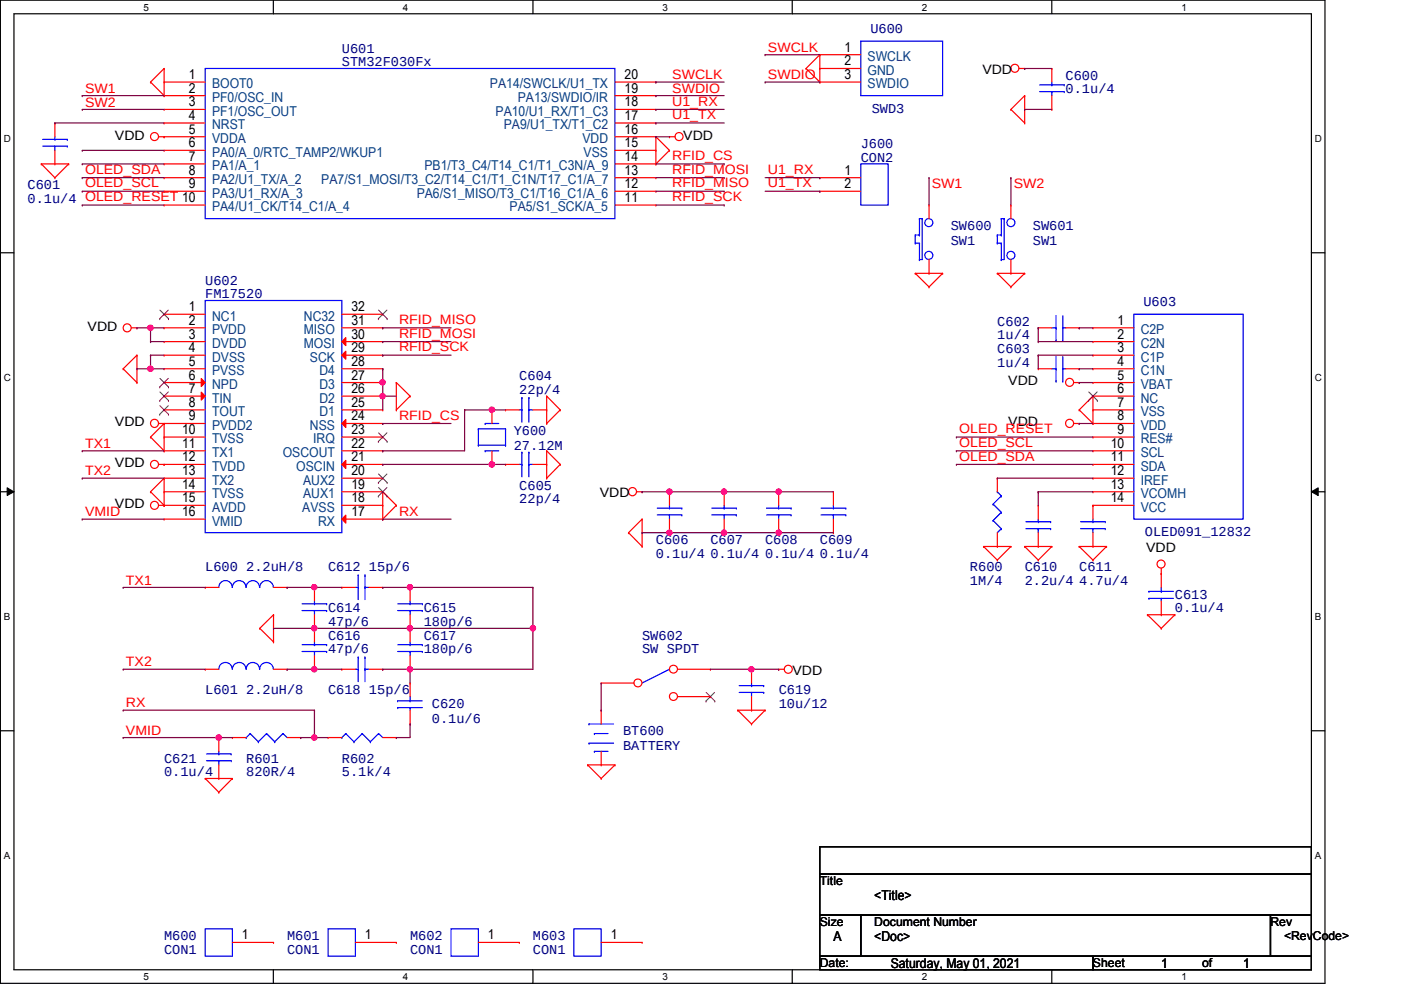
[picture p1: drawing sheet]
<svg xmlns="http://www.w3.org/2000/svg" width="297mm" height="210mm" viewBox="0 0 297 210" stroke-linecap="round" stroke-linejoin="round" font-family="sans-serif">
<path d="M.1 0h280.8v208.5h-280.8zM3 2.9h275v202.7h-275z" fill="none" stroke="#000" stroke-width=".25"/>
<g fill="#fff">
<path d="M30.4 .3h1.2v2.4h-1.2z"/>
<path d="M30.4 205.9h1.2v2.3h-1.2z"/>
</g>
<path d="M58 0v2.9M58 205.6v2.9" fill="none" stroke="#000" stroke-width=".25"/>
<g fill="#fff">
<path d="M85.4 .3h1.2v2.4h-1.2z"/>
<path d="M85.4 205.9h1.2v2.3h-1.2z"/>
</g>
<path d="M113 0v2.9M113 205.6v2.9" fill="none" stroke="#000" stroke-width=".25"/>
<g fill="#fff">
<path d="M140.5 .3h1.1v2.4h-1.1z"/>
<path d="M140.5 205.9h1.1v2.3h-1.1z"/>
</g>
<path d="M168 0v2.9M168 205.6v2.9" fill="none" stroke="#000" stroke-width=".25"/>
<g fill="#fff">
<path d="M195.4 .3h1.2v2.4h-1.2z"/>
<path d="M195.4 205.9h1.2v2.3h-1.2z"/>
</g>
<path d="M223 0v2.9M223 205.6v2.9" fill="none" stroke="#000" stroke-width=".25"/>
<g fill="#fff">
<path d="M250.5 .3h1.1v2.4h-1.1z"/>
<path d="M250.5 205.9h1.1v2.3h-1.1z"/>
<path d="M.8 28.2h1.5v2.4h-1.5z"/>
<path d="M278.8 28.2h1.4v2.4h-1.4z"/>
<path d="M.8 78.9h1.5v2.3h-1.5z"/>
<path d="M278.8 78.9h1.4v2.3h-1.4z"/>
</g>
<path d="M.1 53.6h2.9M278 53.6h2.9" fill="none" stroke="#000" stroke-width=".25"/>
<g fill="#fff">
<path d="M.8 129.6h1.4v2.3h-1.4z"/>
<path d="M278.8 129.6h1.3v2.3h-1.3z"/>
</g>
<path d="M.1 104.3h2.9M278 104.3h2.9" fill="none" stroke="#000" stroke-width=".25"/>
<path d="M1.5 103.4l1.5 .9-1.5 .8zM278 104.3l1.5-.9v1.7z" fill="#000"/>
<path d="M1.5 103.4l1.5 .9-1.5 .8zM278 104.3l1.5-.9v1.7z" fill="none" stroke="#000" stroke-width=".21"/>
<g fill="#fff">
<path d="M.8 180.3h1.4v2.3h-1.4z"/>
<path d="M278.8 180.3h1.3v2.3h-1.3z"/>
</g>
<path d="M.1 154.9h2.9M278 154.9h2.9M173.8 179.5h104.2v5.8h-104.2zM173.8 185.3h104.2v8.7h-104.2zM173.8 194h8.7v8.7h-8.7zM182.5 194h86.9v8.7h-86.9zM269.4 194h8.6v8.7h-8.6zM173.8 202.7h57.9v2.9h-57.9zM231.7 202.7h46.3v2.9h-46.3z" fill="none" stroke="#000" stroke-width=".25"/>
<g fill="none" stroke="#f00" stroke-width=".25">
<path d="M31.9 17.4h.1M31.9 17.4l2.9 2.9M34.8 14.5h.1M34.8 17.4h.1M34.8 14.5l-2.9 2.9M34.8 14.5v5.8M34.8 17.4h8.7M130.4 17.4h8.7M139.1 17.4h.1M170.9 14.5h.1M170.9 14.5l2.9 2.9M173.8 17.4h.1"/>
<path d="M173.8 11.6h.1M173.8 14.5h.1M173.8 14.5h8.7M173.8 11.6v5.8M173.8 11.6l-2.9 2.9M173.8 11.6h8.7M173.8 17.4h8.7M216.1 14.5h1.2M217.3 14.5h.1M8.8 34.8h.1M8.8 34.8h5.8M8.8 34.8l2.8 2.9"/>
<path d="M11.6 37.7h.1M14.6 34.8h.1M14.6 34.8l-3 2.9M33.7 29h9.8M34.8 29h.1M34.8 20.3h.1M34.8 23.2h.1M34.8 26.1h.1M34.8 31.9h.1M34.8 34.8h.1M34.8 37.7h.1M34.8 34.8h8.7"/>
<path d="M34.8 37.7h8.7M34.8 20.3h8.7M34.8 23.2h8.7M34.8 26.1h8.7M34.8 31.9h8.7M130.4 34.8h8.7M130.4 29h8.7M130.4 37.7h8.7M130.4 20.3h8.7M130.4 23.2h8.7M130.4 26.1h8.7M130.4 31.9h8.7"/>
<path d="M139.1 29h.1M139.1 34.8h.1M139.1 37.7h.1M139.1 31.9h.1M139.1 26.1h.1M139.1 23.2h.1M139.1 20.3h.1M139.1 29v5.8M139.1 29l2.8 2.9M141.9 31.9h.1M141.9 29h.1M141.9 29h1.2"/>
<path d="M141.9 31.9l-2.8 2.9M173.8 37.7h.1M173.8 37.7h8.7M214.3 23.2h.1M214.3 23.2l3 2.9M217.3 26.1h.1M217.3 20.3h.1M217.3 20.3v5.8M217.3 20.3l-3 2.9M34.8 40.6h.1M34.8 43.5h.1M34.8 40.6h8.7"/>
<path d="M34.8 43.5h8.7M130.4 40.6h8.7M130.4 43.5h8.7M139.1 43.5h.1M139.1 40.6h.1M173.8 40.6h.1M173.8 40.6h8.7M194.1 58h.1M194.1 58h5.8M194.1 58l2.9 2.8M197 58h.1M197 43.5h.1"/>
<path d="M197 43.5v2.9M197 55v3M199.9 58h.1M199.9 58l-2.9 2.8M211.5 58h.1M211.5 58h5.8M211.5 58l2.8 2.8M214.3 58h.1M214.3 43.5h.1M214.3 43.5v2.9M214.3 55v3M217.3 58h.1"/>
<path d="M217.3 58l-3 2.8M26.1 78.2h.1M26.1 78.2l2.9 2.9M27.9 69.5h1.1M29 75.3h.1M29 69.5h.1M29 75.3v5.8M29 75.3l-2.9 2.9M34.8 66.6h.1M34.8 69.5h.1M34.8 72.4h.1M34.8 75.3h.1"/>
<path d="M34.8 78.2h.1M34.8 69.5h8.7M34.8 72.4h8.7M34.8 75.3h8.7M34.8 78.2h8.7M34.8 66.6h8.7M197 60.8h.1M214.3 60.8h.1M220.1 69.5h.1M220.1 78.2h.1M220.1 69.5h2.9M220.1 78.2h2.9"/>
<path d="M225.9 69.5h2.9M225.9 78.2h2.9M228.8 69.5h.1M228.8 78.2h.1M231.7 69.5h.1M231.7 72.4h.1M231.7 75.3h.1M231.7 78.2h.1M231.7 69.5h8.7M231.7 72.4h8.7M231.7 75.3h8.7M231.7 78.2h8.7"/>
<path d="M29 81.1h.1M31.9 92.7h.1M31.9 92.7l2.9 2.9M33.7 89.8h1.1M33.7 98.5h1.1M34.8 95.6h.1M34.8 89.8h.1M34.8 98.5h.1M34.8 89.8v5.8M34.8 89.8l-2.9 2.9M84 81.1h.1M84 86.9h.1"/>
<path d="M84 81.1v5.8M84 81.1l2.9 2.9M86.9 84h.1M86.9 84l-2.9 2.9M107.2 86.9h.1M107.2 98.5h.1M107.2 98.5h2.9M107.2 86.9h2.9M113 98.5h2.9M113 86.9h2.9M115.9 95.6h.1M115.9 84h.1"/>
<path d="M115.9 89.8h.1M115.9 86.9h.1M115.9 98.5h.1M115.9 84v5.8M115.9 95.6v5.8M115.9 95.6l2.9 2.9M115.9 84l2.9 2.9M118.8 98.5h.1M118.8 86.9h.1M118.8 98.5l-2.9 2.9M118.8 86.9l-2.9 2.9M227.7 89.8h1.1"/>
<path d="M227.7 81.1h1.1M228.8 89.8h.1M228.8 81.1h.1M228.8 86.9h.1M228.8 86.9l2.9 2.9M231.7 84h.1M231.7 89.8h.1M231.7 81.1h.1M231.7 86.9h.1M231.7 92.7h.1M231.7 95.6h.1M231.7 98.5h.1"/>
<path d="M231.7 89.8h8.7M231.7 81.1h8.7M231.7 84v5.8M231.7 84l-2.9 2.9M231.7 98.5h8.7M231.7 84h8.7M231.7 86.9h8.7M231.7 92.7h8.7M231.7 95.6h8.7M31.9 104.3h.1M31.9 104.3l2.9 2.8M33.7 107.1h1.1"/>
<path d="M34.8 107.1h.1M34.8 101.4h.1M34.8 101.4v5.7M34.8 101.4l-2.9 2.9M81.1 104.3h.1M81.1 110.1h.1M81.1 104.3v5.8M81.1 104.3l2.9 2.8M84 107.1h.1M84 107.1l-2.9 3M115.9 101.4h.1M133.3 112.9h.1"/>
<path d="M133.3 112.9l2.8 3M135 104.3h1.1M136.1 104.3h.1M136.1 115.9h.1M136.1 110.1h.1M136.1 110.1v5.8M136.1 110.1l-2.8 2.8M165.1 104.3h.1M165.1 112.9h.1M165.1 104.3v2.8M165.1 110.1v2.8M208.5 115.9h.1"/>
<path d="M208.5 115.9h5.8M208.5 115.9l3 2.8M211.5 118.7h.1M211.5 115.9h.1M211.5 101.4h.1M211.5 101.4v2.9M211.5 112.9v3M214.3 115.9h.1M214.3 115.9l-2.8 2.8M217.3 115.9h.1M217.3 115.9h5.7M217.3 115.9l2.8 2.8"/>
<path d="M220.1 118.7h.1M220.1 107.1h.1M220.1 115.9h.1M220.1 107.1v3M220.1 112.9v3M223 115.9h.1M223 115.9l-2.9 2.8M228.8 115.9h.1M228.8 115.9h5.8M228.8 115.9l2.9 2.8M231.7 118.7h.1M231.7 107.1h.1"/>
<path d="M231.7 115.9h.1M231.7 101.4h.1M231.7 104.3h.1M231.7 107.1v3M231.7 112.9v3M231.7 107.1h8.7M231.7 104.3h8.7M231.7 101.4h8.7M234.6 115.9h.1M234.6 115.9l-2.9 2.8M43.5 124.5h.1M43.5 124.5h2.9"/>
<path d="M55.1 133.2h.1M55.1 133.2l2.9 2.9M58 136.1h.1M58 130.3h.1M58 130.3v5.8M58 130.3l-2.9 2.9M58 124.5h2.9M60.9 124.5h.1M66.7 133.2h.1M66.7 133.2v2.9M66.7 139v2.9M72.5 124.5h.1"/>
<path d="M72.5 124.5h2.8M78.2 124.5h2.9M81.1 124.5h.1M243.3 130.3h.1M243.3 130.3h5.8M243.3 130.3l2.9 2.9M246.2 133.2h.1M246.2 121.6h.1M246.2 120.5v1.1M249.1 130.3h.1M249.1 130.3l-2.9 2.9M43.5 141.9h.1"/>
<path d="M43.5 141.9h2.9M49.3 156.4h.1M49.3 156.4h2.9M58 141.9h2.9M60.9 141.9h.1M60.9 156.4h2.9M63.8 156.4h.1M66.7 141.9h.1M72.5 141.9h.1M72.5 141.9h2.8M78.2 141.9h2.9M81.1 141.9h.1"/>
<path d="M156.4 150.6h.1M156.4 150.6h5.8M156.4 150.6l2.9 2.9M159.3 153.5h.1M162.2 150.6h.1M162.2 150.6l-2.9 2.9M165.1 141.9h.1M165.1 141.9h1.2M43.5 165.1h.1M43.5 165.1h5.8M43.5 165.1l2.9 2.9M46.4 168h.1"/>
<path d="M49.3 165.1h.1M49.3 165.1l-2.9 2.9M124.6 162.2h.1M124.6 162.2h5.8M124.6 162.2l2.9 2.9M127.5 165.1h.1M130.4 162.2h.1M130.4 162.2l-2.9 2.9M75.3 199.8h8.7M84 199.8h.1"/>
<circle cx="215.2" cy="14.5" r=".85"/>
<circle cx="32.8" cy="29" r=".85"/>
<circle cx="144" cy="29" r=".85"/>
<circle cx="27" cy="69.5" r=".85"/>
<circle cx="32.8" cy="89.8" r=".86"/>
<circle cx="32.8" cy="98.5" r=".85"/>
<circle cx="226.8" cy="89.8" r=".86"/>
<circle cx="226.8" cy="81.1" r=".85"/>
<circle cx="32.8" cy="107.1" r=".85"/>
<circle cx="134.1" cy="104.2" r=".86"/>
<circle cx="246.2" cy="119.6" r=".85"/>
<circle cx="167.1" cy="141.9" r=".85"/>
</g>
<g fill="none" stroke="#00f" stroke-width=".25">
<path d="M43.5 14.5h86.9v31.9h-86.9zM182.5 8.7h17.4v11.6h-17.4zM182.5 34.8h5.8v8.7h-5.8zM194.1 49.8h.1M194.1 51.6h.1M194.1 49.8h.8M194.1 49.8v1.8M194.1 51.6h.8M194.9 46.4h.1M194.9 49.8h.1M194.9 51.6h.1M194.9 55h.1"/>
<path d="M194.9 46.4h.6M194.9 46.4v3.4M194.9 51.6v3.4M195.5 46.4h.1M195.5 46.4v8.6h-.6M211.5 49.8h.1M211.5 51.6h.1M211.5 49.8h.8M211.5 51.6h.8M211.5 49.8v1.8M212.3 46.4h.1M212.3 49.8h.1"/>
<path d="M212.3 51.6h.1M212.3 55h.1M212.3 46.4h.6M212.3 46.4v3.4M212.3 51.6v3.4M212.9 46.4h.1M212.9 46.4v8.6h-.6M43.5 63.7h29v49.2h-29zM223 69.5h.9M223 78.2h.9M223.9 72.1h.1M223.9 69.5h.1"/>
<path d="M223.9 78.2h.1M223.9 66.9v5.2M223.9 75.6v5.2M225.3 69.5h.1M225.3 72.1h.1M225.3 78.2h.1M225.3 69.5h.6M225.3 66.9v5.2M225.3 75.6v5.2M225.3 78.2h.6M240.4 66.6h23.2v43.5h-23.2zM110.1 86.9h.6"/>
<path d="M110.1 98.5h.6M110.7 86.9h.1M110.7 84.3h.1M110.7 98.5h.1M110.7 95.9h.1M110.7 84.3v5.2M110.7 95.9v5.2M112.1 84.3h.1M112.1 86.9h.1M112.1 95.9h.1M112.1 98.5h.1M112.1 86.9h.9"/>
<path d="M112.1 84.3v5.2M112.1 95.9v5.2M112.1 98.5h.9M223.9 80.8h.1M225.3 80.8h.1M162.5 109.2h5.2M162.5 107.7h5.2M165.1 107.7h.1M165.1 109.2h.1M165.1 107.1v.6M165.1 109.2v.9M167.7 109.2h.1"/>
<path d="M167.7 107.7h.1M210.6 110.4h.1M210.6 106.9h.1M210.6 110.4l1.7 1.7M210.6 106.9l1.7 1.7M211.5 104.3h.1M211.5 104.3l.8 .9M212.3 112.1h.1M212.3 108.6h.1M212.3 105.2h.1M212.3 112.1l-.8 .8M212.3 108.6l-1.7 1.8"/>
<path d="M212.3 105.2l-1.7 1.7M217.5 112.1h5.3M217.5 110.6h5.3M220.1 110.6h.1M220.1 112.1h.1M220.1 110.1v.5M220.1 112.1v.8M222.8 112.1h.1M222.8 110.6h.1M229.1 112.1h5.2M229.1 110.6h5.2M231.7 110.6h.1"/>
<path d="M231.7 112.1h.1M231.7 110.1v.5M231.7 112.1v.8M234.3 112.1h.1M234.3 110.6h.1M46.4 124.5a1.42 1.42 0 0 1 1.4-1.4 1.42 1.42 0 0 1 1.4 1.4M49.3 124.5a1.44 1.44 0 0 1 1.4-1.4 1.44 1.44 0 0 1 1.5 1.4M52.2 124.5a1.42 1.42 0 0 1 1.4-1.4 1.42 1.42 0 0 1 1.4 1.4M55.1 124.5a1.44 1.44 0 0 1 1.4-1.4 1.44 1.44 0 0 1 1.5 1.4M64 138.1h5.3M64 136.7h5.3M66.7 136.7h.1"/>
<path d="M66.7 138.1h.1M66.7 136.1v.6M66.7 138.1v.9M69.3 138.1h.1M69.3 136.7h.1M75.3 124.5h.6M75.9 124.5h.1M75.9 121.9h.1M75.9 139.3h.1M75.9 121.9v5.2M75.9 139.3v5.2M77.4 121.9h.1"/>
<path d="M77.4 124.5h.1M77.4 139.3h.1M77.4 124.5h.8M77.4 121.9v5.2M77.4 139.3v5.2M46.4 141.9a1.42 1.42 0 0 1 1.4-1.4 1.42 1.42 0 0 1 1.4 1.4M49.3 141.9a1.44 1.44 0 0 1 1.4-1.4 1.44 1.44 0 0 1 1.5 1.4M52.2 141.9a1.42 1.42 0 0 1 1.4-1.4 1.42 1.42 0 0 1 1.4 1.4M52.2 156.4h.1M53 155.5h.1M53 155.5l1.8 1.8M53 155.5l-.8 .9"/>
<path d="M54.8 157.3h.1M55.1 141.9a1.44 1.44 0 0 1 1.4-1.4 1.44 1.44 0 0 1 1.5 1.4M56.5 155.5h.1M56.5 155.5l1.7 1.8M56.5 155.5l-1.7 1.8M58.2 157.3h.1M60 155.5h.1M60 155.5l.9 .9M60 155.5l-1.8 1.8M75.3 141.9h.6M75.9 141.9h.1M77.4 141.9h.1"/>
<path d="M77.4 141.9h.8M69.6 196.9h5.7v5.8h-5.7z"/>
<circle cx="196.9" cy="54.1" r=".85"/>
<circle cx="196.9" cy="47.2" r=".85"/>
<circle cx="214.3" cy="47.2" r=".85"/>
<circle cx="214.3" cy="54.1" r=".85"/>
</g>
<path d="M33.9 67.6h.1M33.9 65.7l1.8 1.9M35.7 65.7l-1.8 1.9M35.7 67.6h.1M230.8 84.9h.1M230.8 83.1l1.9 1.8M232.6 83.1l-1.8 1.8M232.7 84.9h.1" fill="none" stroke="#7f3f00" stroke-width=".21"/>
<path d="M42.7 80.3l.8 .8-.8 .9z" fill="#f00"/>
<path d="M34.8 81.1h.1M34.8 81.1h8.7M42.7 80.3l.8 .8-.8 .9z" fill="none" stroke="#f00" stroke-width=".25"/>
<path d="M33.9 82h.1M33.9 80.2l1.8 1.8M35.7 80.2l-1.8 1.8M35.7 82h.1" fill="none" stroke="#7f3f00" stroke-width=".21"/>
<path d="M42.7 83.1l.8 .9-.8 .8z" fill="#f00"/>
<g fill="none" stroke="#f00" stroke-width=".25">
<path d="M34.8 84h.1M34.8 86.9h.1M34.8 89.8h.1M34.8 92.7h.1M34.8 95.6h.1M34.8 98.5h.1M34.8 84h8.7M34.8 86.9h8.7M34.8 89.8h8.7M34.8 92.7h8.7M34.8 95.6h8.7M34.8 98.5h8.7"/>
<path d="M42.7 83.1l.8 .9-.8 .8zM34.8 101.4h.1M34.8 104.3h.1M34.8 107.1h.1M34.8 110.1h.1M34.8 101.4h8.7M34.8 104.3h8.7M34.8 107.1h8.7M34.8 110.1h8.7"/>
</g>
<path d="M33.9 84.9h.1M33.9 87.8h.1M33.9 83.1l1.8 1.8M33.9 86l1.8 1.8M35.7 83.1l-1.8 1.8M35.7 86l-1.8 1.8M35.7 84.9h.1M35.7 87.8h.1" fill="none" stroke="#7f3f00" stroke-width=".21"/>
<path d="M72.5 110.1l.8-.9v1.7z" fill="#f00"/>
<path d="M72.5 110.1l.8-.9v1.7zM72.5 110.1h8.6M72.5 107.1h8.6M72.5 104.3h8.6M72.5 101.4h8.6M81.1 110.1h.1M81.1 107.1h.1M81.1 104.3h.1M81.1 101.4h.1" fill="none" stroke="#f00" stroke-width=".25"/>
<path d="M80.2 105.2h.1M80.2 102.3h.1M80.3 103.4l1.8 1.8M80.3 100.5l1.8 1.8M82 103.4l-1.8 1.8M82 100.5l-1.8 1.8M82.1 105.2h.1M82.1 102.3h.1" fill="none" stroke="#7f3f00" stroke-width=".21"/>
<path d="M72.5 98.5l.8-.9v1.7z" fill="#f00"/>
<path d="M72.5 98.5l.8-.9v1.7zM72.5 98.5h8.6M72.5 95.6h8.6M72.5 92.7h8.6M81.1 98.5h.1M81.1 95.6h.1M81.1 92.7h.1" fill="none" stroke="#f00" stroke-width=".25"/>
<path d="M80.2 93.6h.1M80.3 91.8l1.8 1.8M82 91.8l-1.8 1.8M82.1 93.6h.1" fill="none" stroke="#7f3f00" stroke-width=".21"/>
<path d="M72.5 89.8l.8-.9v1.7z" fill="#f00"/>
<path d="M72.5 78.2h8.6M81.1 78.2h.1M72.5 89.8l.8-.9v1.7zM72.5 89.8h8.6M72.5 86.9h8.6M72.5 84h8.6M72.5 81.1h8.6M81.1 89.8h.1M81.1 86.9h.1M81.1 84h.1M81.1 81.1h.1" fill="none" stroke="#f00" stroke-width=".25"/>
<path d="M72.5 75.3l.8-.8v1.7z" fill="#f00"/>
<path d="M72.5 75.3l.8-.8v1.7zM72.5 75.3h8.6M81.1 75.3h.1" fill="none" stroke="#f00" stroke-width=".25"/>
<path d="M72.5 72.4l.8-.8v1.7z" fill="#f00"/>
<g fill="none" stroke="#f00" stroke-width=".25">
<path d="M223 14.5h.1M223 14.5v2.9M11.6 26.1h.1M11.6 34.8h.1M11.6 26.1v2.9M11.6 31.9v2.9M223 23.2h.1M223 20.3v2.9M72.5 72.4l.8-.8v1.7zM72.5 72.4h8.6M72.5 69.5h8.6M72.5 66.6h8.6"/>
<path d="M81.1 72.4h.1M81.1 69.5h.1M81.1 66.6h.1M104.3 86.9h.1M104.3 98.5h.1M104.3 86.9v2.9M104.3 95.6v2.9M141.9 104.3h.1M141.9 112.9h.1M141.9 104.3v2.8M141.9 110.1v2.8M153.5 104.3h.1"/>
<path d="M153.5 112.9h.1M153.5 104.3v2.8M153.5 110.1v2.8M176.7 104.3h.1M176.7 112.9h.1M176.7 104.3v2.8M176.7 110.1v2.8M86.9 133.2h.1M86.9 124.5h.1M86.9 124.5v2.9M86.9 130.3v5.8M86.9 139v2.9"/>
<path d="M246.2 130.3h.1M246.2 121.6h.1M246.2 121.6v2.9M246.2 127.4v2.9M46.4 156.4h.1M46.4 156.4v2.9M69.6 156.4h.1M69.6 156.4h2.9M81.1 156.4h2.9M84 156.4h.1M86.9 141.9h.1M86.9 153.5h.1"/>
<path d="M86.9 144.8h.1M86.9 144.8v2.9M86.9 150.6v2.9M127.5 150.6h.1M127.5 150.6v2.9M127.5 159.3v2.9M159.3 141.9h.1M159.3 150.6h.1M159.3 141.9v2.9M159.3 147.7v2.9M46.4 165.1h.1M46.4 162.2v2.9"/>
<path d="M127.5 162.2h.1M49.3 199.8h8.7M58 199.8h.1M127.5 199.8h8.6M136.1 199.8h.1"/>
</g>
<path d="M80.2 67.6h.1M80.3 65.7l1.8 1.9M82 65.7l-1.8 1.9M82.1 67.6h.1" fill="none" stroke="#7f3f00" stroke-width=".21"/>
<g fill="none" stroke="#00f" stroke-width=".25">
<path d="M220.4 19.4h5.2M220.4 18h5.2M223 18h.1M223 19.4h.1M223 17.4v.6M223 19.4v.9M225.6 19.4h.1M225.6 18h.1M9.1 31h5.2M9.1 29.5h5.2M11.6 29.5h.1M11.6 31h.1"/>
<path d="M11.6 29v.5M11.6 31v.9M14.3 31h.1M14.3 29.5h.1M101.4 90.9h.1M101.4 94.4h.1M101.4 90.9h5.8M101.4 90.9v3.5M101.4 94.4h5.8M102.9 89.8h.1M102.9 95.6h.1M102.9 89.8h2.8"/>
<path d="M102.9 95.6h2.8M107.2 94.4h.1M107.2 90.9h.1M107.2 90.9v3.5M139.4 109.2h5.2M139.4 107.7h5.2M141.9 107.7h.1M141.9 109.2h.1M141.9 107.1v.6M141.9 109.2v.9M144.6 109.2h.1M144.6 107.7h.1"/>
<path d="M150.9 109.2h5.2M150.9 107.7h5.2M153.5 107.7h.1M153.5 109.2h.1M153.5 107.1v.6M153.5 109.2v.9M156.1 109.2h.1M156.1 107.7h.1M174.1 109.2h5.2M174.1 107.7h5.2M176.7 107.7h.1M176.7 109.2h.1"/>
<path d="M176.7 107.1v.6M176.7 109.2v.9M179.3 109.2h.1M179.3 107.7h.1M84.3 138.1h5.2M84.3 136.7h5.2M84.3 129.5h5.2M84.3 128h5.2M86.9 136.7h.1M86.9 138.1h.1M86.9 128h.1M86.9 129.5h.1"/>
<path d="M86.9 127.4v.6M86.9 129.5v.8M86.9 136.1v.6M86.9 138.1v.9M89.5 138.1h.1M89.5 136.7h.1M89.5 129.5h.1M89.5 128h.1M243.6 125.4h.1M243.6 126.9h.1M243.6 125.4h5.2M243.6 126.9h5.2"/>
<path d="M246.2 126.9h.1M246.2 125.4h.1M246.2 124.5v.9M246.2 126.9v.5M43.8 159.9h5.2M46.4 159.9h.1M46.4 159.3v.6M49 159.9h.1M72.5 156.4h.1M73.3 155.5h.1M73.3 155.5l1.8 1.8M73.3 155.5l-.8 .9"/>
<path d="M75.1 157.3h.1M76.8 155.5h.1M76.8 155.5l1.7 1.8M76.8 155.5l-1.7 1.8M78.5 157.3h.1M80.3 155.5h.1M80.3 155.5l.8 .9M80.3 155.5l-1.8 1.8M84.3 148.6h.1M84.3 150h.1M84.3 148.6h5.2M84.3 150h5.2"/>
<path d="M86.9 150h.1M86.9 148.6h.1M86.9 147.7v.9M86.9 150v.6M124.9 153.5h.1M124.9 157.6h.1M124.9 153.5h5.2M124.9 157.6h5.2M126 159.3h.1M126 155.5h.1M126 159.3h2.9M126 155.5h2.9"/>
<path d="M141.9 141.9h.1M141.9 141.9l-5.8 2.9M156.7 146.8h5.2M156.7 145.4h5.2M159.3 145.4h.1M159.3 146.8h.1M159.3 144.8v.6M159.3 146.8v.9M161.9 146.8h.1M161.9 145.4h.1M43.8 161.3h5.2M46.4 161.3h.1"/>
<path d="M46.4 161.3v.9M49 161.3h.1M43.5 196.9h5.8v5.8h-5.8zM121.7 196.9h5.8v5.8h-5.8z"/>
</g>
<circle cx="135.3" cy="144.8" r=".84" fill="#fff"/>
<g fill="none" stroke="#f00" stroke-width=".25">
<path d="M127.5 144.8h.1M127.5 144.8h6.9"/>
<circle cx="135.3" cy="144.8" r=".84"/>
</g>
<circle cx="142.8" cy="141.9" r=".84" fill="#fff"/>
<g fill="none" stroke="#f00" stroke-width=".25">
<path d="M143.7 141.9h6.9M150.6 141.9h.1"/>
<circle cx="142.8" cy="141.9" r=".84"/>
</g>
<circle cx="142.8" cy="147.7" r=".84" fill="#fff"/>
<g fill="none" stroke="#f00" stroke-width=".25">
<path d="M66.7 124.5h.1M66.7 133.2h.1M66.7 124.5v2.9M66.7 130.3v2.9M143.7 147.7h6.9M150.6 147.7h.1M101.4 199.8h8.7M110.1 199.8h.1"/>
<circle cx="142.8" cy="147.7" r=".84"/>
</g>
<path d="M149.7 148.6h.1M149.7 146.8l1.8 1.8M151.5 146.8l-1.8 1.8M151.5 148.6h.1" fill="none" stroke="#7f3f00" stroke-width=".21"/>
<path d="M64 129.5h5.3M64 128h5.3M66.7 128h.1M66.7 129.5h.1M66.7 127.4v.6M66.7 129.5v.8M69.3 129.5h.1M69.3 128h.1M95.6 196.9h5.8v5.8h-5.8z" fill="none" stroke="#00f" stroke-width=".25"/>
<g fill="none" stroke="#7f003f" stroke-width=".25">
<path d="M162.2 11.6h.1M162.2 17.4h.1M162.2 11.6h11.6M162.2 17.4h11.6M217.3 14.5h.1M217.3 14.5h5.7M11.6 26.1h.1M11.6 26.1h23.2M197 37.7h.1M197 37.7v5.8M214.3 37.7h.1M214.3 37.7v5.8"/>
<path d="M217.3 23.2h.1M217.3 23.2h5.7M29 69.5h.1M29 69.5h2.9M220.1 72.4h.1M220.1 75.3h.1M220.1 69.5h.1M220.1 72.4h11.6M220.1 75.3h11.6M220.1 69.5v2.9M220.1 75.3v2.9M228.8 69.5h.1"/>
<path d="M228.8 78.2h.1M228.8 69.5h2.9M228.8 78.2h2.9M202.8 95.6h.1M202.8 92.7h.1M202.8 98.5h.1M202.8 95.6h28.9M202.8 92.7h28.9M202.8 98.5h28.9M228.8 89.8h.1M228.8 81.1h.1M228.8 89.8h2.9"/>
<path d="M228.8 81.1h2.9M211.5 101.4h.1M211.5 101.4h20.2M220.1 104.3h.1M220.1 104.3h11.6M220.1 104.3v2.8"/>
</g>
<circle cx="31.9" cy="69.5" r=".56" fill="#f0f"/>
<circle cx="31.9" cy="69.5" r=".56" fill="none" stroke="#f0f" stroke-width=".25"/>
<g fill="none" stroke="#7f003f" stroke-width=".25">
<path d="M139.1 17.4h.1M139.1 17.4h14.4M17.4 37.7h.1M17.4 37.7h17.4M139.1 20.3h.1M139.1 26.1h.1M139.1 23.2h.1M139.1 29h.1M139.1 20.3h14.4M139.1 26.1h14.4M139.1 23.2h14.4M139.1 29h2.8"/>
<path d="M139.1 37.7h14.4M139.1 34.8h14.4M153.5 37.7h.1M153.5 34.8h.1M17.4 40.6h.1M17.4 43.5h.1M17.4 40.6h17.4M17.4 43.5h17.4M139.1 40.6h14.4M139.1 43.5h14.4M153.5 40.6h.1M153.5 43.5h.1"/>
<path d="M29 78.2h.1M29 78.2h5.8M31.9 75.3h.1M31.9 78.2h.1M31.9 75.3v2.9M81.1 69.5h.1M81.1 72.4h.1M81.1 75.3h.1M81.1 69.5h14.5M81.1 72.4h14.5M81.1 75.3h14.5M17.4 95.6h.1"/>
<path d="M17.4 95.6h17.4M81.1 89.8h.1M81.1 95.6h.1M81.1 98.5h.1M81.1 95.6h17.4M81.1 89.8h14.5M81.1 98.5h23.2M17.4 101.4h.1M17.4 110.1h.1M17.4 101.4h17.4M17.4 110.1h17.4M81.1 110.1h.1"/>
<path d="M81.1 110.1h14.5"/>
</g>
<circle cx="31.9" cy="78.2" r=".56" fill="#f0f"/>
<circle cx="31.9" cy="78.2" r=".56" fill="none" stroke="#f0f" stroke-width=".25"/>
<path d="M31.9 75.3h.1M31.9 75.3h2.9M81.1 84h.1M81.1 84h2.9" fill="none" stroke="#7f003f" stroke-width=".25"/>
<circle cx="81.1" cy="84" r=".56" fill="#f0f"/>
<circle cx="81.1" cy="84" r=".56" fill="none" stroke="#f0f" stroke-width=".25"/>
<path d="M81.1 78.2h.1M81.1 78.2v2.9" fill="none" stroke="#7f003f" stroke-width=".25"/>
<circle cx="81.1" cy="81.1" r=".56" fill="#f0f"/>
<circle cx="81.1" cy="81.1" r=".56" fill="none" stroke="#f0f" stroke-width=".25"/>
<path d="M81.1 81.1h.1M81.1 84h.1M81.1 81.1v5.8M98.5 86.9h.1M98.5 86.9v8.7M98.5 86.9h5.8" fill="none" stroke="#7f003f" stroke-width=".25"/>
<circle cx="104.3" cy="86.9" r=".56" fill="#f0f"/>
<circle cx="104.3" cy="86.9" r=".56" fill="none" stroke="#f0f" stroke-width=".25"/>
<path d="M104.3 86.9h.1M104.3 98.5h.1M104.3 86.9h2.9M104.3 98.5h2.9" fill="none" stroke="#7f003f" stroke-width=".25"/>
<circle cx="104.3" cy="98.5" r=".56" fill="#f0f"/>
<circle cx="104.3" cy="98.5" r=".56" fill="none" stroke="#f0f" stroke-width=".25"/>
<path d="M31.9 69.5h.1M31.9 72.4h.1M31.9 69.5v2.9M31.9 69.5h2.9M31.9 72.4h2.9M136.1 104.3h.1M136.1 112.9h.1M136.1 104.3h17.4M136.1 112.9h5.8M141.9 104.3h.1" fill="none" stroke="#7f003f" stroke-width=".25"/>
<circle cx="153.5" cy="104.2" r=".56" fill="#f0f"/>
<circle cx="153.5" cy="104.2" r=".56" fill="none" stroke="#f0f" stroke-width=".25"/>
<circle cx="141.9" cy="104.2" r=".56" fill="#f0f"/>
<circle cx="141.9" cy="104.2" r=".56" fill="none" stroke="#f0f" stroke-width=".25"/>
<path d="M141.9 112.9h.1M141.9 112.9h11.6" fill="none" stroke="#7f003f" stroke-width=".25"/>
<circle cx="153.5" cy="112.9" r=".56" fill="#f0f"/>
<circle cx="153.5" cy="112.9" r=".56" fill="none" stroke="#f0f" stroke-width=".25"/>
<circle cx="141.9" cy="112.9" r=".56" fill="#f0f"/>
<circle cx="141.9" cy="112.9" r=".56" fill="none" stroke="#f0f" stroke-width=".25"/>
<path d="M153.5 104.3h.1M153.5 104.3h11.6" fill="none" stroke="#7f003f" stroke-width=".25"/>
<circle cx="165.1" cy="104.2" r=".56" fill="#f0f"/>
<circle cx="165.1" cy="104.2" r=".56" fill="none" stroke="#f0f" stroke-width=".25"/>
<path d="M153.5 112.9h.1M153.5 112.9h23.2M165.1 104.3h.1M165.1 112.9h.1M165.1 104.3h11.6" fill="none" stroke="#7f003f" stroke-width=".25"/>
<circle cx="165.1" cy="112.9" r=".56" fill="#f0f"/>
<circle cx="165.1" cy="112.9" r=".56" fill="none" stroke="#f0f" stroke-width=".25"/>
<path d="M26.1 124.5h.1M26.1 124.5h17.4M26.1 141.9h.1M26.1 141.9h17.4M60.9 141.9h.1M60.9 141.9h5.8" fill="none" stroke="#7f003f" stroke-width=".25"/>
<circle cx="66.6" cy="141.9" r=".56" fill="#f0f"/>
<circle cx="66.6" cy="141.9" r=".56" fill="none" stroke="#f0f" stroke-width=".25"/>
<path d="M60.9 124.5h.1M60.9 124.5h5.8M66.7 141.9h.1M66.7 141.9h5.8" fill="none" stroke="#7f003f" stroke-width=".25"/>
<circle cx="66.6" cy="124.5" r=".56" fill="#f0f"/>
<circle cx="66.6" cy="124.5" r=".56" fill="none" stroke="#f0f" stroke-width=".25"/>
<path d="M58 133.2h.1M58 133.2h28.9M66.7 124.5h.1M66.7 133.2h.1M66.7 124.5h5.8" fill="none" stroke="#7f003f" stroke-width=".25"/>
<circle cx="86.9" cy="133.2" r=".56" fill="#f0f"/>
<circle cx="86.9" cy="133.2" r=".56" fill="none" stroke="#f0f" stroke-width=".25"/>
<circle cx="66.6" cy="133.2" r=".56" fill="#f0f"/>
<circle cx="66.6" cy="133.2" r=".56" fill="none" stroke="#f0f" stroke-width=".25"/>
<path d="M81.1 124.5h.1M81.1 124.5h31.9M86.9 124.5h.1M81.1 141.9h.1M81.1 141.9h5.8" fill="none" stroke="#7f003f" stroke-width=".25"/>
<circle cx="86.9" cy="124.5" r=".56" fill="#f0f"/>
<circle cx="86.9" cy="124.5" r=".56" fill="none" stroke="#f0f" stroke-width=".25"/>
<path d="M86.9 141.9h.1M86.9 141.9h26.1" fill="none" stroke="#7f003f" stroke-width=".25"/>
<circle cx="86.9" cy="141.9" r=".56" fill="#f0f"/>
<circle cx="86.9" cy="141.9" r=".56" fill="none" stroke="#f0f" stroke-width=".25"/>
<g fill="none" stroke="#7f003f" stroke-width=".25">
<path d="M17.4 20.3h.1M17.4 23.2h.1M17.4 31.9h.1M17.4 34.8h.1M17.4 20.3h17.4M17.4 23.2h17.4M17.4 31.9h17.4M17.4 34.8h17.4M86.9 133.2h.1M86.9 133.2h26.1M26.1 150.6h.1M26.1 156.4h.1"/>
<path d="M26.1 150.6h40.6M26.1 156.4h20.3"/>
</g>
<circle cx="46.4" cy="156.4" r=".56" fill="#f0f"/>
<circle cx="46.4" cy="156.4" r=".56" fill="none" stroke="#f0f" stroke-width=".25"/>
<path d="M46.4 156.4h.1M46.4 156.4h2.9M63.8 156.4h.1M66.7 150.6h.1M66.7 150.6v5.8h-2.9" fill="none" stroke="#7f003f" stroke-width=".25"/>
<circle cx="66.6" cy="156.4" r=".56" fill="#f0f"/>
<circle cx="66.6" cy="156.4" r=".56" fill="none" stroke="#f0f" stroke-width=".25"/>
<path d="M113 124.5h.1M113 124.5v8.7M66.7 156.4h.1M66.7 156.4h2.9M84 156.4h.1M86.9 141.9h.1M86.9 153.5h.1M86.9 153.5v2.9h-2.9M86.9 141.9v2.9" fill="none" stroke="#7f003f" stroke-width=".25"/>
<circle cx="113" cy="133.2" r=".56" fill="#f0f"/>
<circle cx="113" cy="133.2" r=".56" fill="none" stroke="#f0f" stroke-width=".25"/>
<path d="M162.2 37.7h11.6M173.8 37.7h.1M162.2 40.6h11.6M173.8 40.6h.1M113 133.2h.1M113 133.2v8.7M127.5 150.6h.1M127.5 144.8v5.8M150.6 141.9h8.7M159.3 141.9h.1" fill="none" stroke="#7f003f" stroke-width=".25"/>
<circle cx="159.3" cy="141.9" r=".56" fill="#f0f"/>
<circle cx="159.3" cy="141.9" r=".56" fill="none" stroke="#f0f" stroke-width=".25"/>
<path d="M159.3 141.9h5.8M165.1 141.9h.1" fill="none" stroke="#7f003f" stroke-width=".25"/>
<circle cx="31.9" cy="69.5" r=".56" fill="#f0f"/>
<circle cx="31.9" cy="69.5" r=".56" fill="none" stroke="#f0f" stroke-width=".25"/>
<circle cx="31.9" cy="78.2" r=".56" fill="#f0f"/>
<circle cx="31.9" cy="78.2" r=".56" fill="none" stroke="#f0f" stroke-width=".25"/>
<circle cx="81.1" cy="84" r=".56" fill="#f0f"/>
<circle cx="81.1" cy="84" r=".56" fill="none" stroke="#f0f" stroke-width=".25"/>
<circle cx="81.1" cy="81.1" r=".56" fill="#f0f"/>
<circle cx="81.1" cy="81.1" r=".56" fill="none" stroke="#f0f" stroke-width=".25"/>
<circle cx="104.3" cy="86.9" r=".56" fill="#f0f"/>
<circle cx="104.3" cy="86.9" r=".56" fill="none" stroke="#f0f" stroke-width=".25"/>
<circle cx="104.3" cy="98.5" r=".56" fill="#f0f"/>
<circle cx="104.3" cy="98.5" r=".56" fill="none" stroke="#f0f" stroke-width=".25"/>
<circle cx="153.5" cy="104.2" r=".56" fill="#f0f"/>
<circle cx="153.5" cy="104.2" r=".56" fill="none" stroke="#f0f" stroke-width=".25"/>
<circle cx="141.9" cy="104.2" r=".56" fill="#f0f"/>
<circle cx="141.9" cy="104.2" r=".56" fill="none" stroke="#f0f" stroke-width=".25"/>
<circle cx="153.5" cy="112.9" r=".56" fill="#f0f"/>
<circle cx="153.5" cy="112.9" r=".56" fill="none" stroke="#f0f" stroke-width=".25"/>
<circle cx="141.9" cy="112.9" r=".56" fill="#f0f"/>
<circle cx="141.9" cy="112.9" r=".56" fill="none" stroke="#f0f" stroke-width=".25"/>
<circle cx="165.1" cy="104.2" r=".56" fill="#f0f"/>
<circle cx="165.1" cy="104.2" r=".56" fill="none" stroke="#f0f" stroke-width=".25"/>
<circle cx="165.1" cy="112.9" r=".56" fill="#f0f"/>
<circle cx="165.1" cy="112.9" r=".56" fill="none" stroke="#f0f" stroke-width=".25"/>
<circle cx="66.6" cy="141.9" r=".56" fill="#f0f"/>
<circle cx="66.6" cy="141.9" r=".56" fill="none" stroke="#f0f" stroke-width=".25"/>
<circle cx="66.6" cy="124.5" r=".56" fill="#f0f"/>
<circle cx="66.6" cy="124.5" r=".56" fill="none" stroke="#f0f" stroke-width=".25"/>
<circle cx="86.9" cy="133.2" r=".56" fill="#f0f"/>
<circle cx="86.9" cy="133.2" r=".56" fill="none" stroke="#f0f" stroke-width=".25"/>
<circle cx="66.6" cy="133.2" r=".56" fill="#f0f"/>
<circle cx="66.6" cy="133.2" r=".56" fill="none" stroke="#f0f" stroke-width=".25"/>
<circle cx="86.9" cy="124.5" r=".56" fill="#f0f"/>
<circle cx="86.9" cy="124.5" r=".56" fill="none" stroke="#f0f" stroke-width=".25"/>
<circle cx="86.9" cy="141.9" r=".56" fill="#f0f"/>
<circle cx="86.9" cy="141.9" r=".56" fill="none" stroke="#f0f" stroke-width=".25"/>
<circle cx="46.4" cy="156.4" r=".56" fill="#f0f"/>
<circle cx="46.4" cy="156.4" r=".56" fill="none" stroke="#f0f" stroke-width=".25"/>
<circle cx="66.6" cy="156.4" r=".56" fill="#f0f"/>
<circle cx="66.6" cy="156.4" r=".56" fill="none" stroke="#f0f" stroke-width=".25"/>
<circle cx="113" cy="133.2" r=".56" fill="#f0f"/>
<circle cx="113" cy="133.2" r=".56" fill="none" stroke="#f0f" stroke-width=".25"/>
<circle cx="159.3" cy="141.9" r=".56" fill="#f0f"/>
<circle cx="159.3" cy="141.9" r=".56" fill="none" stroke="#f0f" stroke-width=".25"/>
<g font-size="2.9" fill="#00007f">
<text x="72.5" y="11.1">U601</text>
<text x="184.5" y="7.1">U600</text>
<text x="72.5" y="14">STM32F030Fx</text>
<text x="225.9" y="16.9">C600</text>
<text x="184.8" y="23.9">SWD3</text>
<text x="225.9" y="19.8">0.1u/4</text>
<text x="182.5" y="31.4">J600</text>
<text x="182.5" y="34.3">CON2</text>
<text x="5.8" y="40.1">C601</text>
<text x="5.8" y="43">0.1u/4 OLED_RESET 10</text>
<text x="201.6" y="48.8">SW600</text>
<text x="201.6" y="51.9">SW1</text>
<text x="219" y="48.8">SW601</text>
<text x="219" y="51.9">SW1</text>
<text x="43.5" y="60.4">U602</text>
<text x="43.5" y="63.2">FM17520</text>
<text x="242.4" y="65">U603</text>
<text x="211.5" y="69">C602</text>
<text x="211.5" y="71.9">1u/4</text>
<text x="211.5" y="74.8">C603</text>
<text x="211.5" y="77.7">1u/4</text>
<text x="110.1" y="80.6">C604</text>
<text x="110.1" y="83.5">22p/4</text>
<text x="108.9" y="92.2">Y600</text>
<text x="108.9" y="95.4">27.12M</text>
<text x="110.1" y="103.8">C605</text>
<text x="110.1" y="106.7">22p/4</text>
<text x="242.7" y="113.6">OLED091_12832</text>
<text x="139.1" y="115.4">C606</text>
<text x="139.1" y="118.3">0.1u/4</text>
<text x="150.6" y="115.4">C607</text>
<text x="150.6" y="118.3">0.1u/4</text>
<text x="162.2" y="115.4">C608</text>
<text x="162.2" y="118.3">0.1u/4</text>
<text x="173.8" y="115.4">C609</text>
<text x="173.8" y="118.3">0.1u/4</text>
<text x="43.5" y="121.2">L600 2.2uH/8</text>
<text x="69.6" y="121.2">C612 15p/6</text>
<text x="205.7" y="121.2">R600</text>
<text x="205.7" y="124">1M/4</text>
<text x="217.3" y="121.2">C610</text>
<text x="217.3" y="124">2.2u/4</text>
<text x="228.8" y="121.2">C611</text>
<text x="228.8" y="124">4.7u/4</text>
<text x="69.6" y="129.8">C614</text>
<text x="89.8" y="129.8">C615</text>
<text x="249.1" y="127">C613</text>
<text x="249.1" y="129.8">0.1u/4</text>
<text x="69.6" y="135.6">C616</text>
<text x="69.6" y="132.8">47p/6</text>
<text x="89.8" y="135.6">C617</text>
<text x="89.8" y="132.8">180p/6</text>
<text x="136.1" y="135.6">SW602</text>
<text x="69.6" y="138.5">47p/6</text>
<text x="89.8" y="138.5">180p/6</text>
<text x="136.1" y="138.5">SW SPDT</text>
<text x="43.5" y="147.2">L601 2.2uH/8</text>
<text x="69.6" y="147.2">C618 15p/6</text>
<text x="165.1" y="147.2">C619</text>
<text x="91.6" y="150.1">C620</text>
<text x="91.6" y="153.3">0.1u/6</text>
<text x="132.1" y="155.9">BT600</text>
<text x="165.1" y="150.1">10u/12</text>
<text x="34.8" y="161.7">C621</text>
<text x="52.2" y="161.7">R601</text>
<text x="72.5" y="161.7">R602</text>
<text x="132.1" y="159.1">BATTERY</text>
<text x="34.8" y="164.6">0.1u/4</text>
<text x="52.2" y="164.6">820R/4</text>
<text x="72.5" y="164.6">5.1k/4</text>
<text x="34.8" y="199.3">M600</text>
<text x="34.8" y="202.2">CON1</text>
<text x="60.9" y="199.3">M601</text>
<text x="60.9" y="202.2">CON1</text>
<text x="86.9" y="199.3">M602</text>
<text x="86.9" y="202.2">CON1</text>
<text x="113" y="199.3">M603</text>
<text x="113" y="202.2">CON1</text>
</g>
<g font-size="2.9" fill="#f00">
<text x="162.8" y="11">SWCLK</text>
<text x="142.5" y="16.8">SWCLK</text>
<text x="162.8" y="16.8">SWDIO</text>
<text x="18" y="19.7">SW1</text>
<text x="18" y="22.6">SW2</text>
<text x="142.5" y="19.7">SWDIO</text>
<text x="142.5" y="22.4">U1_RX</text>
<text x="142.5" y="25.3">U1_TX</text>
<text x="142.5" y="34">RFID_CS</text>
<text x="18" y="39.8">OLED_SCL</text>
<text x="18" y="36.9">OLED_SDA</text>
<text x="142.5" y="36.9">RFID_MOSI</text>
<text x="142.5" y="39.8">RFID_MISO</text>
<text x="162.8" y="39.8">U1_TX</text>
<text x="162.8" y="36.9">U1_RX</text>
<text x="197.6" y="40">SW1</text>
<text x="214.9" y="40">SW2</text>
<text x="142.5" y="42.7">RFID_SCK</text>
<text x="84.6" y="68.7">RFID_MISO</text>
<text x="84.6" y="71.6">RFID_MOSI</text>
<text x="84.6" y="74.5">RFID_SCK</text>
<text x="84.6" y="89">RFID_CS</text>
<text x="18" y="95">TX1</text>
<text x="203.4" y="94.8">OLED_SCL</text>
<text x="203.4" y="91.9">OLED_RESET</text>
<text x="18" y="100.8">TX2</text>
<text x="203.4" y="97.7">OLED_SDA</text>
<text x="18" y="109.5">VMID</text>
<text x="84.6" y="109.5">RX</text>
<text x="26.7" y="124">TX1</text>
<text x="26.7" y="141.3">TX2</text>
<text x="26.7" y="150">RX</text>
<text x="26.7" y="155.8">VMID</text>
</g>
<g font-size="2.9">
<text x="179" y="11">1</text>
<text x="40" y="16.8">1</text>
<text x="132.4" y="16.8">20</text>
<text x="179" y="13.9">2</text>
<text x="179" y="16.8">3</text>
<text x="208.3" y="15.7">VDD</text>
<text x="40" y="19.6">2</text>
<text x="40" y="22.6">3</text>
<text x="132.4" y="22.6">18</text>
<text x="132.4" y="19.6">19</text>
<text x="24.4" y="29.6">VDD</text>
<text x="40" y="25.4">4</text>
<text x="40" y="28.4">5</text>
<text x="132.4" y="28.4">16</text>
<text x="132.4" y="25.4">17</text>
<text x="144.9" y="29.6">VDD</text>
<text x="40" y="31.2">6</text>
<text x="40" y="34.1">7</text>
<text x="132.4" y="34.1">14</text>
<text x="132.4" y="31.2">15</text>
<text x="40" y="37">8</text>
<text x="40" y="39.9">9</text>
<text x="132.4" y="39.9">12</text>
<text x="132.4" y="37">13</text>
<text x="179" y="37">1</text>
<text x="179" y="39.9">2</text>
<text x="132.4" y="42.8">11</text>
<text x="40" y="66">1</text>
<text x="74.5" y="66">32</text>
<text x="18.6" y="70.1">VDD</text>
<text x="40" y="68.9">2</text>
<text x="40" y="71.8">3</text>
<text x="74.5" y="71.8">30</text>
<text x="74.5" y="68.9">31</text>
<text x="236.9" y="68.9">1</text>
<text x="236.9" y="71.8">2</text>
<text x="40" y="74.7">4</text>
<text x="40" y="77.6">5</text>
<text x="74.5" y="77.6">28</text>
<text x="74.5" y="74.7">29</text>
<text x="236.9" y="74.7">3</text>
<text x="236.9" y="77.6">4</text>
<text x="40" y="80.5">6</text>
<text x="40" y="83.4">7</text>
<text x="74.5" y="83.4">26</text>
<text x="74.5" y="80.5">27</text>
<text x="213.8" y="81.7">VDD</text>
<text x="236.9" y="80.5">5</text>
<text x="236.9" y="83.4">6</text>
<text x="40" y="86.3">8</text>
<text x="40" y="89.2">9</text>
<text x="74.5" y="89.2">24</text>
<text x="74.5" y="86.3">25</text>
<text x="236.9" y="86.3">7</text>
<text x="236.9" y="89.2">8</text>
<text x="24.4" y="90.4">VDD</text>
<text x="38.6" y="92">10</text>
<text x="38.6" y="95">11</text>
<text x="74.5" y="95">22</text>
<text x="74.5" y="92">23</text>
<text x="213.8" y="90.4">VDD</text>
<text x="235.5" y="95">10</text>
<text x="236.9" y="92">9</text>
<text x="24.4" y="99.1">VDD</text>
<text x="38.6" y="97.8">12</text>
<text x="38.6" y="100.8">13</text>
<text x="74.5" y="100.8">20</text>
<text x="74.5" y="97.8">21</text>
<text x="235.5" y="97.8">11</text>
<text x="235.5" y="100.8">12</text>
<text x="24.4" y="107.8">VDD</text>
<text x="38.6" y="103.6">14</text>
<text x="38.6" y="106.5">15</text>
<text x="74.5" y="106.5">18</text>
<text x="74.5" y="103.6">19</text>
<text x="127.2" y="105.5">VDD</text>
<text x="235.5" y="103.6">13</text>
<text x="235.5" y="106.5">14</text>
<text x="38.6" y="109.4">16</text>
<text x="74.5" y="109.4">17</text>
<text x="243" y="117">VDD</text>
<text x="168" y="143.1">VDD</text>
<text x="185.4" y="190.8">&lt;Title&gt;</text>
<text x="51.3" y="199.2">1</text>
<text x="77.4" y="199.2">1</text>
<text x="103.5" y="199.2">1</text>
<text x="129.5" y="199.2">1</text>
<text x="176.7" y="199.5">A</text>
<text x="185.4" y="199.5">&lt;Doc&gt;</text>
<text x="188.8" y="205.3">Saturday, May 01, 2021</text>
<text x="246.2" y="205.3">1</text>
<text x="263.6" y="205.3">1</text>
</g>
<g font-size="2.9" fill="#003f7f">
<text x="183.9" y="13">SWCLK</text>
<text x="183.9" y="15.9">GND</text>
<text x="45" y="18.8">BOOT0</text>
<text x="45" y="21.6">PF0/OSC_IN</text>
<text x="103.9" y="18.8">PA14/SWCLK/U1_TX</text>
<text x="109.8" y="21.6">PA13/SWDIO/IR</text>
<text x="183.9" y="18.8">SWDIO</text>
<text x="45" y="24.6">PF1/OSC_OUT</text>
<text x="45" y="27.4">NRST</text>
<text x="105.1" y="24.6">PA10/U1_RX/T1_C3</text>
<text x="106.8" y="27.4">PA9/U1_TX/T1_C2</text>
<text x="45" y="30.4">VDDA</text>
<text x="45" y="33.2">PA0/A_0/RTC_TAMP2/WKUP1</text>
<text x="123.5" y="30.4">VDD</text>
<text x="123.7" y="33.2">VSS</text>
<text x="45" y="36.1">PA1/A_1</text>
<text x="45" y="39">PA2/U1_TX/A_2</text>
<text x="45" y="41.9">PA3/U1_RX/A_3</text>
<text x="68.1" y="39">PA7/S1_MOSI/T3_C2/T14_C1/T1_C1N/T17_C1/A_7</text>
<text x="88.3" y="41.9">PA6/S1_MISO/T3_C1/T16_C1/A_6</text>
<text x="90" y="36.1">PB1/T3_C4/T14_C1/T1_C3N/A_9</text>
<text x="45" y="44.8">PA4/U1_CK/T14_C1/A_4</text>
<text x="108" y="44.8">PA5/S1_SCK/A_5</text>
<text x="45" y="68">NC1</text>
<text x="45" y="70.9">PVDD</text>
<text x="64.4" y="70.9">MISO</text>
<text x="64.4" y="68">NC32</text>
<text x="241.8" y="70.9">C2P</text>
<text x="45" y="73.8">DVDD</text>
<text x="45" y="76.7">DVSS</text>
<text x="64.4" y="73.8">MOSI</text>
<text x="65.7" y="76.7">SCK</text>
<text x="241.8" y="73.8">C2N</text>
<text x="241.8" y="76.7">C1P</text>
<text x="45" y="79.5">PVSS</text>
<text x="45" y="82.5">NPD</text>
<text x="67.7" y="82.5">D3</text>
<text x="67.7" y="79.5">D4</text>
<text x="241.8" y="79.5">C1N</text>
<text x="241.8" y="82.5">VBAT</text>
<text x="45" y="85.3">TIN</text>
<text x="45" y="88.3">TOUT</text>
<text x="67.7" y="88.3">D1</text>
<text x="67.7" y="85.3">D2</text>
<text x="241.8" y="85.3">NC</text>
<text x="241.8" y="88.3">VSS</text>
<text x="45" y="91.1">PVDD2</text>
<text x="45" y="94">TVSS</text>
<text x="65.7" y="91.1">NSS</text>
<text x="66.4" y="94">IRQ</text>
<text x="241.8" y="91.1">VDD</text>
<text x="241.8" y="94">RES#</text>
<text x="45" y="96.9">TX1</text>
<text x="45" y="99.8">TVDD</text>
<text x="59.9" y="96.9">OSCOUT</text>
<text x="62.8" y="99.8">OSCIN</text>
<text x="241.8" y="96.9">SCL</text>
<text x="241.8" y="99.8">SDA</text>
<text x="45" y="102.7">TX2</text>
<text x="45" y="105.6">TVSS</text>
<text x="64.3" y="105.6">AUX1</text>
<text x="64.3" y="102.7">AUX2</text>
<text x="241.8" y="102.7">IREF</text>
<text x="241.8" y="105.6">VCOMH</text>
<text x="45" y="108.5">AVDD</text>
<text x="45" y="111.4">VMID</text>
<text x="64.1" y="108.5">AVSS</text>
<text x="67.4" y="111.4">RX</text>
<text x="241.8" y="108.5">VCC</text>
</g>
<g font-size="2.6">
<text x="173.8" y="187.7">Title</text>
<text x="173.8" y="196.3">Size</text>
<text x="185.4" y="196.3">Document Number</text>
<text x="269.4" y="196.3">Rev</text>
<text x="272.2" y="199.3">&lt;RevCode&gt;</text>
<text x="173.8" y="205.1">Date:</text>
<text x="231.7" y="205.1">Sheet</text>
<text x="254.9" y="205.1">of</text>
</g>
<g font-size="2.1">
<text x="30.4" y="2.2">5</text>
<text x="85.4" y="2.2">4</text>
<text x="140.5" y="2.2">3</text>
<text x="195.4" y="2.2">2</text>
<text x="250.5" y="2.2">1</text>
<text x=".8" y="30.1">D</text>
<text x="278.8" y="30.1">D</text>
<text x=".8" y="80.8">C</text>
<text x="278.8" y="80.8">C</text>
<text x=".8" y="131.5">B</text>
<text x="278.8" y="131.5">B</text>
<text x=".8" y="182.2">A</text>
<text x="278.8" y="182.2">A</text>
<text x="30.4" y="207.8">5</text>
<text x="85.4" y="207.8">4</text>
<text x="140.5" y="207.8">3</text>
<text x="195.4" y="207.8">2</text>
<text x="250.5" y="207.8">1</text>
</g>
</svg>
